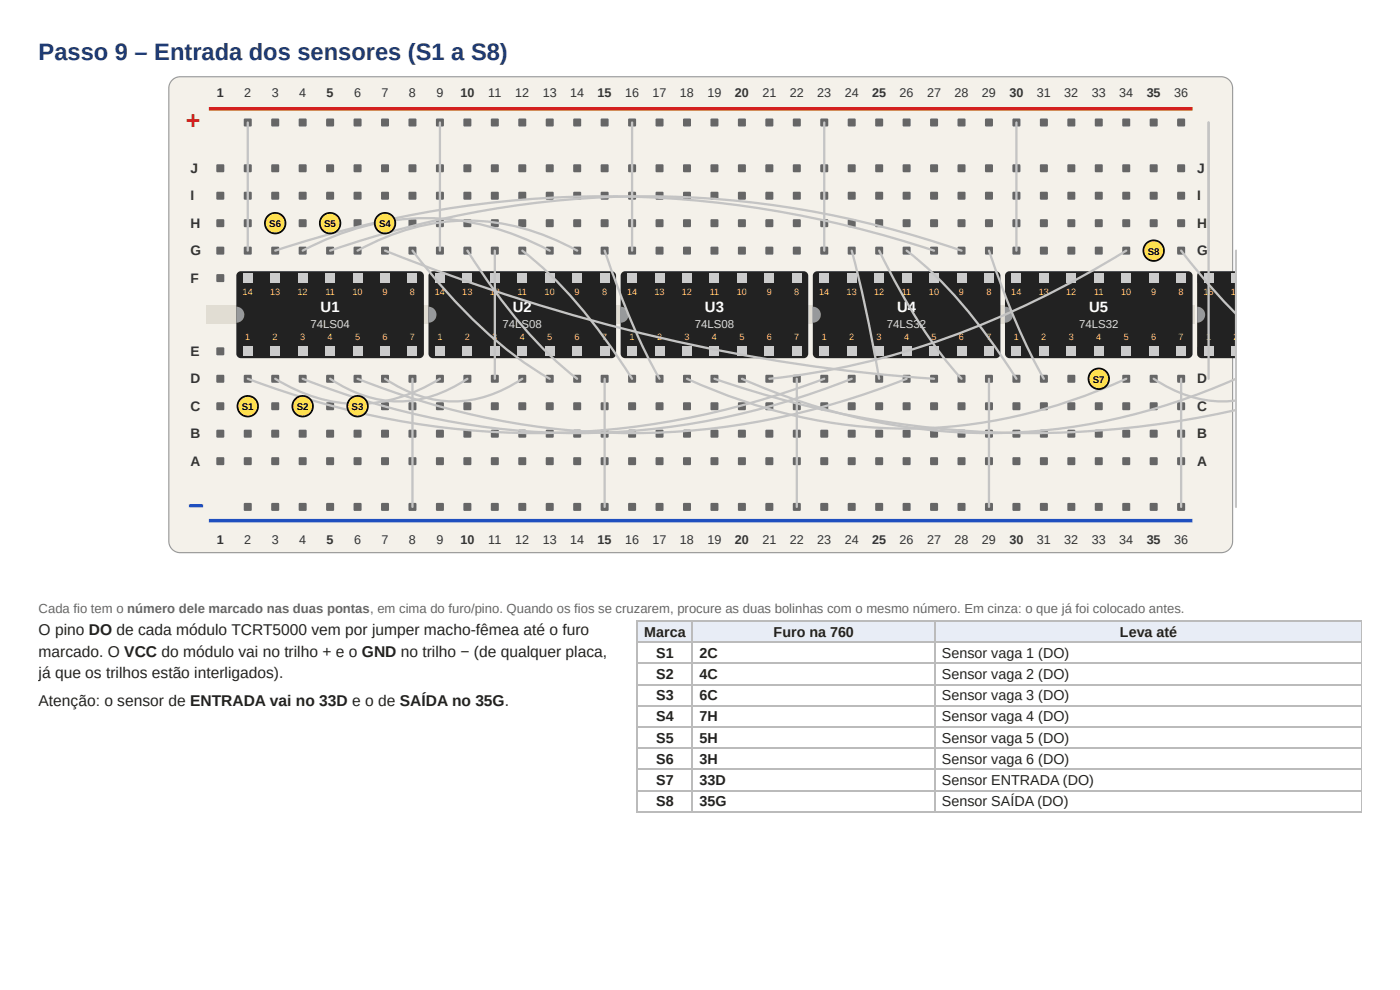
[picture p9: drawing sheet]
<svg xmlns="http://www.w3.org/2000/svg" width="297mm" height="210mm" viewBox="0 0 297 210" stroke-linecap="round" stroke-linejoin="round" font-family="sans-serif">
<path d="M36.6 17l.8-.5 .9-.2h221.1a2.43 2.43 0 0 1 2.4 2.4v96.2a2.43 2.43 0 0 1-2.4 2.5h-221.1a2.43 2.43 0 0 1-2.4-2.5v-96.2l.1-.9z" fill="#f4f1ea"/>
<path d="M36.6 17l.8-.5 .9-.2h221.1a2.43 2.43 0 0 1 2.4 2.4v96.2a2.43 2.43 0 0 1-2.4 2.5h-221.1a2.43 2.43 0 0 1-2.4-2.5v-96.2l.1-.9z" fill="none" stroke="#999" stroke-width=".24"/>
<path d="M44.4 23.1h208.9" fill="none" stroke="#d42020" stroke-width=".73" stroke-linecap="butt"/>
<path d="M44.4 110.6h208.9" fill="none" stroke="#1f4fbf" stroke-width=".73" stroke-linecap="butt"/>
<path d="M43.9 64.9h209.9v3.9h-209.9z" fill="#e2ddd2"/>
<g fill="#666">
<path d="M46 35h1.6v1.5h-1.6z"/>
<path d="M46 40.8h1.6v1.5h-1.6z"/>
<path d="M46 46.6h1.6v1.6h-1.6z"/>
<path d="M46 52.4h1.6v1.6h-1.6z"/>
<path d="M46 58.3h1.6v1.5h-1.6z"/>
<path d="M46 73.8h1.6v1.6h-1.6z"/>
<path d="M46 79.7h1.6v1.5h-1.6z"/>
<path d="M46 85.5h1.6v1.5h-1.6z"/>
<path d="M46 91.3h1.6v1.6h-1.6z"/>
<path d="M46 97.1h1.6v1.6h-1.6z"/>
<path d="M51.8 35h1.6v1.5h-1.6z"/>
<path d="M51.8 40.8h1.6v1.5h-1.6z"/>
<path d="M51.8 46.6h1.6v1.6h-1.6z"/>
<path d="M51.8 52.4h1.6v1.6h-1.6z"/>
<path d="M51.8 58.3h1.6v1.5h-1.6z"/>
<path d="M51.8 73.8h1.6v1.6h-1.6z"/>
<path d="M51.8 79.7h1.6v1.5h-1.6z"/>
<path d="M51.8 85.5h1.6v1.5h-1.6z"/>
<path d="M51.8 91.3h1.6v1.6h-1.6z"/>
<path d="M51.8 97.1h1.6v1.6h-1.6z"/>
<path d="M51.8 25.2h1.6v1.6h-1.6z"/>
<path d="M51.8 106.9h1.6v1.5h-1.6z"/>
<path d="M57.7 35h1.5v1.5h-1.5z"/>
<path d="M57.7 40.8h1.5v1.5h-1.5z"/>
<path d="M57.7 46.6h1.5v1.6h-1.5z"/>
<path d="M57.7 52.4h1.5v1.6h-1.5z"/>
<path d="M57.7 58.3h1.5v1.5h-1.5z"/>
<path d="M57.7 73.8h1.5v1.6h-1.5z"/>
<path d="M57.7 79.7h1.5v1.5h-1.5z"/>
<path d="M57.7 85.5h1.5v1.5h-1.5z"/>
<path d="M57.7 91.3h1.5v1.6h-1.5z"/>
<path d="M57.7 97.1h1.5v1.6h-1.5z"/>
<path d="M57.7 25.2h1.5v1.6h-1.5z"/>
<path d="M57.7 106.9h1.5v1.5h-1.5z"/>
<path d="M63.5 35h1.6v1.5h-1.6z"/>
<path d="M63.5 40.8h1.6v1.5h-1.6z"/>
<path d="M63.5 46.6h1.6v1.6h-1.6z"/>
<path d="M63.5 52.4h1.6v1.6h-1.6z"/>
<path d="M63.5 58.3h1.6v1.5h-1.6z"/>
<path d="M63.5 73.8h1.6v1.6h-1.6z"/>
<path d="M63.5 79.7h1.6v1.5h-1.6z"/>
<path d="M63.5 85.5h1.6v1.5h-1.6z"/>
<path d="M63.5 91.3h1.6v1.6h-1.6z"/>
<path d="M63.5 97.1h1.6v1.6h-1.6z"/>
<path d="M63.5 25.2h1.6v1.6h-1.6z"/>
<path d="M63.5 106.9h1.6v1.5h-1.6z"/>
<path d="M69.3 35h1.6v1.5h-1.6z"/>
<path d="M69.3 40.8h1.6v1.5h-1.6z"/>
<path d="M69.3 46.6h1.6v1.6h-1.6z"/>
<path d="M69.3 52.4h1.6v1.6h-1.6z"/>
<path d="M69.3 58.3h1.6v1.5h-1.6z"/>
<path d="M69.3 73.8h1.6v1.6h-1.6z"/>
<path d="M69.3 79.7h1.6v1.5h-1.6z"/>
<path d="M69.3 85.5h1.6v1.5h-1.6z"/>
<path d="M69.3 91.3h1.6v1.6h-1.6z"/>
<path d="M69.3 97.1h1.6v1.6h-1.6z"/>
<path d="M69.3 25.2h1.6v1.6h-1.6z"/>
<path d="M69.3 106.9h1.6v1.5h-1.6z"/>
<path d="M75.2 35h1.5v1.5h-1.5z"/>
<path d="M75.2 40.8h1.5v1.5h-1.5z"/>
<path d="M75.2 46.6h1.5v1.6h-1.5z"/>
<path d="M75.2 52.4h1.5v1.6h-1.5z"/>
<path d="M75.2 58.3h1.5v1.5h-1.5z"/>
<path d="M75.2 73.8h1.5v1.6h-1.5z"/>
<path d="M75.2 79.7h1.5v1.5h-1.5z"/>
<path d="M75.2 85.5h1.5v1.5h-1.5z"/>
<path d="M75.2 91.3h1.5v1.6h-1.5z"/>
<path d="M75.2 97.1h1.5v1.6h-1.5z"/>
<path d="M75.2 25.2h1.5v1.6h-1.5z"/>
<path d="M75.2 106.9h1.5v1.5h-1.5z"/>
<path d="M81 35h1.6v1.5h-1.6z"/>
<path d="M81 40.8h1.6v1.5h-1.6z"/>
<path d="M81 46.6h1.6v1.6h-1.6z"/>
<path d="M81 52.4h1.6v1.6h-1.6z"/>
<path d="M81 58.3h1.6v1.5h-1.6z"/>
<path d="M81 73.8h1.6v1.6h-1.6z"/>
<path d="M81 79.7h1.6v1.5h-1.6z"/>
<path d="M81 85.5h1.6v1.5h-1.6z"/>
<path d="M81 91.3h1.6v1.6h-1.6z"/>
<path d="M81 97.1h1.6v1.6h-1.6z"/>
<path d="M81 25.2h1.6v1.6h-1.6z"/>
<path d="M81 106.9h1.6v1.5h-1.6z"/>
<path d="M86.8 35h1.6v1.5h-1.6z"/>
<path d="M86.8 40.8h1.6v1.5h-1.6z"/>
<path d="M86.8 46.6h1.6v1.6h-1.6z"/>
<path d="M86.8 52.4h1.6v1.6h-1.6z"/>
<path d="M86.8 58.3h1.6v1.5h-1.6z"/>
<path d="M86.8 73.8h1.6v1.6h-1.6z"/>
<path d="M86.8 79.7h1.6v1.5h-1.6z"/>
<path d="M86.8 85.5h1.6v1.5h-1.6z"/>
<path d="M86.8 91.3h1.6v1.6h-1.6z"/>
<path d="M86.8 97.1h1.6v1.6h-1.6z"/>
<path d="M86.8 25.2h1.6v1.6h-1.6z"/>
<path d="M86.8 106.9h1.6v1.5h-1.6z"/>
<path d="M92.7 35h1.5v1.5h-1.5z"/>
<path d="M92.7 40.8h1.5v1.5h-1.5z"/>
<path d="M92.7 46.6h1.5v1.6h-1.5z"/>
<path d="M92.7 52.4h1.5v1.6h-1.5z"/>
<path d="M92.7 58.3h1.5v1.5h-1.5z"/>
<path d="M92.7 73.8h1.5v1.6h-1.5z"/>
<path d="M92.7 79.7h1.5v1.5h-1.5z"/>
<path d="M92.7 85.5h1.5v1.5h-1.5z"/>
<path d="M92.7 91.3h1.5v1.6h-1.5z"/>
<path d="M92.7 97.1h1.5v1.6h-1.5z"/>
<path d="M92.7 25.2h1.5v1.6h-1.5z"/>
<path d="M92.7 106.9h1.5v1.5h-1.5z"/>
<path d="M98.5 35h1.5v1.5h-1.5z"/>
<path d="M98.5 40.8h1.5v1.5h-1.5z"/>
<path d="M98.5 46.6h1.5v1.6h-1.5z"/>
<path d="M98.5 52.4h1.5v1.6h-1.5z"/>
<path d="M98.5 58.3h1.5v1.5h-1.5z"/>
<path d="M98.5 73.8h1.5v1.6h-1.5z"/>
<path d="M98.5 79.7h1.5v1.5h-1.5z"/>
<path d="M98.5 85.5h1.5v1.5h-1.5z"/>
<path d="M98.5 91.3h1.5v1.6h-1.5z"/>
<path d="M98.5 97.1h1.5v1.6h-1.5z"/>
<path d="M98.5 25.2h1.5v1.6h-1.5z"/>
<path d="M98.5 106.9h1.5v1.5h-1.5z"/>
<path d="M104.3 35h1.6v1.5h-1.6z"/>
<path d="M104.3 40.8h1.6v1.5h-1.6z"/>
<path d="M104.3 46.6h1.6v1.6h-1.6z"/>
<path d="M104.3 52.4h1.6v1.6h-1.6z"/>
<path d="M104.3 58.3h1.6v1.5h-1.6z"/>
<path d="M104.3 73.8h1.6v1.6h-1.6z"/>
<path d="M104.3 79.7h1.6v1.5h-1.6z"/>
<path d="M104.3 85.5h1.6v1.5h-1.6z"/>
<path d="M104.3 91.3h1.6v1.6h-1.6z"/>
<path d="M104.3 97.1h1.6v1.6h-1.6z"/>
<path d="M104.3 25.2h1.6v1.6h-1.6z"/>
<path d="M104.3 106.9h1.6v1.5h-1.6z"/>
<path d="M110.1 35h1.6v1.5h-1.6z"/>
<path d="M110.1 40.8h1.6v1.5h-1.6z"/>
<path d="M110.1 46.6h1.6v1.6h-1.6z"/>
<path d="M110.1 52.4h1.6v1.6h-1.6z"/>
<path d="M110.1 58.3h1.6v1.5h-1.6z"/>
<path d="M110.1 73.8h1.6v1.6h-1.6z"/>
<path d="M110.1 79.7h1.6v1.5h-1.6z"/>
<path d="M110.1 85.5h1.6v1.5h-1.6z"/>
<path d="M110.1 91.3h1.6v1.6h-1.6z"/>
<path d="M110.1 97.1h1.6v1.6h-1.6z"/>
<path d="M110.1 25.2h1.6v1.6h-1.6z"/>
<path d="M110.1 106.9h1.6v1.5h-1.6z"/>
<path d="M116 35h1.5v1.5h-1.5z"/>
<path d="M116 40.8h1.5v1.5h-1.5z"/>
<path d="M116 46.6h1.5v1.6h-1.5z"/>
<path d="M116 52.4h1.5v1.6h-1.5z"/>
<path d="M116 58.3h1.5v1.5h-1.5z"/>
<path d="M116 73.8h1.5v1.6h-1.5z"/>
<path d="M116 79.7h1.5v1.5h-1.5z"/>
<path d="M116 85.5h1.5v1.5h-1.5z"/>
<path d="M116 91.3h1.5v1.6h-1.5z"/>
<path d="M116 97.1h1.5v1.6h-1.5z"/>
<path d="M116 25.2h1.5v1.6h-1.5z"/>
<path d="M116 106.9h1.5v1.5h-1.5z"/>
<path d="M121.8 35h1.6v1.5h-1.6z"/>
<path d="M121.8 40.8h1.6v1.5h-1.6z"/>
<path d="M121.8 46.6h1.6v1.6h-1.6z"/>
<path d="M121.8 52.4h1.6v1.6h-1.6z"/>
<path d="M121.8 58.3h1.6v1.5h-1.6z"/>
<path d="M121.8 73.8h1.6v1.6h-1.6z"/>
<path d="M121.8 79.7h1.6v1.5h-1.6z"/>
<path d="M121.8 85.5h1.6v1.5h-1.6z"/>
<path d="M121.8 91.3h1.6v1.6h-1.6z"/>
<path d="M121.8 97.1h1.6v1.6h-1.6z"/>
<path d="M121.8 25.2h1.6v1.6h-1.6z"/>
<path d="M121.8 106.9h1.6v1.5h-1.6z"/>
<path d="M127.6 35h1.6v1.5h-1.6z"/>
<path d="M127.6 40.8h1.6v1.5h-1.6z"/>
<path d="M127.6 46.6h1.6v1.6h-1.6z"/>
<path d="M127.6 52.4h1.6v1.6h-1.6z"/>
<path d="M127.6 58.3h1.6v1.5h-1.6z"/>
<path d="M127.6 73.8h1.6v1.6h-1.6z"/>
<path d="M127.6 79.7h1.6v1.5h-1.6z"/>
<path d="M127.6 85.5h1.6v1.5h-1.6z"/>
<path d="M127.6 91.3h1.6v1.6h-1.6z"/>
<path d="M127.6 97.1h1.6v1.6h-1.6z"/>
<path d="M127.6 25.2h1.6v1.6h-1.6z"/>
<path d="M127.6 106.9h1.6v1.5h-1.6z"/>
<path d="M133.5 35h1.5v1.5h-1.5z"/>
<path d="M133.5 40.8h1.5v1.5h-1.5z"/>
<path d="M133.5 46.6h1.5v1.6h-1.5z"/>
<path d="M133.5 52.4h1.5v1.6h-1.5z"/>
<path d="M133.5 58.3h1.5v1.5h-1.5z"/>
<path d="M133.5 73.8h1.5v1.6h-1.5z"/>
<path d="M133.5 79.7h1.5v1.5h-1.5z"/>
<path d="M133.5 85.5h1.5v1.5h-1.5z"/>
<path d="M133.5 91.3h1.5v1.6h-1.5z"/>
<path d="M133.5 97.1h1.5v1.6h-1.5z"/>
<path d="M133.5 25.2h1.5v1.6h-1.5z"/>
<path d="M133.5 106.9h1.5v1.5h-1.5z"/>
<path d="M139.3 35h1.6v1.5h-1.6z"/>
<path d="M139.3 40.8h1.6v1.5h-1.6z"/>
<path d="M139.3 46.6h1.6v1.6h-1.6z"/>
<path d="M139.3 52.4h1.6v1.6h-1.6z"/>
<path d="M139.3 58.3h1.6v1.5h-1.6z"/>
<path d="M139.3 73.8h1.6v1.6h-1.6z"/>
<path d="M139.3 79.7h1.6v1.5h-1.6z"/>
<path d="M139.3 85.5h1.6v1.5h-1.6z"/>
<path d="M139.3 91.3h1.6v1.6h-1.6z"/>
<path d="M139.3 97.1h1.6v1.6h-1.6z"/>
<path d="M139.3 25.2h1.6v1.6h-1.6z"/>
<path d="M139.3 106.9h1.6v1.5h-1.6z"/>
<path d="M145.1 35h1.6v1.5h-1.6z"/>
<path d="M145.1 40.8h1.6v1.5h-1.6z"/>
<path d="M145.1 46.6h1.6v1.6h-1.6z"/>
<path d="M145.1 52.4h1.6v1.6h-1.6z"/>
<path d="M145.1 58.3h1.6v1.5h-1.6z"/>
<path d="M145.1 73.8h1.6v1.6h-1.6z"/>
<path d="M145.1 79.7h1.6v1.5h-1.6z"/>
<path d="M145.1 85.5h1.6v1.5h-1.6z"/>
<path d="M145.1 91.3h1.6v1.6h-1.6z"/>
<path d="M145.1 97.1h1.6v1.6h-1.6z"/>
<path d="M145.1 25.2h1.6v1.6h-1.6z"/>
<path d="M145.1 106.9h1.6v1.5h-1.6z"/>
<path d="M151 35h1.5v1.5h-1.5z"/>
<path d="M151 40.8h1.5v1.5h-1.5z"/>
<path d="M151 46.6h1.5v1.6h-1.5z"/>
<path d="M151 52.4h1.5v1.6h-1.5z"/>
<path d="M151 58.3h1.5v1.5h-1.5z"/>
<path d="M151 73.8h1.5v1.6h-1.5z"/>
<path d="M151 79.7h1.5v1.5h-1.5z"/>
<path d="M151 85.5h1.5v1.5h-1.5z"/>
<path d="M151 91.3h1.5v1.6h-1.5z"/>
<path d="M151 97.1h1.5v1.6h-1.5z"/>
<path d="M151 25.2h1.5v1.6h-1.5z"/>
<path d="M151 106.9h1.5v1.5h-1.5z"/>
<path d="M156.8 35h1.6v1.5h-1.6z"/>
<path d="M156.8 40.8h1.6v1.5h-1.6z"/>
<path d="M156.8 46.6h1.6v1.6h-1.6z"/>
<path d="M156.8 52.4h1.6v1.6h-1.6z"/>
<path d="M156.8 58.3h1.6v1.5h-1.6z"/>
<path d="M156.8 73.8h1.6v1.6h-1.6z"/>
<path d="M156.8 79.7h1.6v1.5h-1.6z"/>
<path d="M156.8 85.5h1.6v1.5h-1.6z"/>
<path d="M156.8 91.3h1.6v1.6h-1.6z"/>
<path d="M156.8 97.1h1.6v1.6h-1.6z"/>
<path d="M156.8 25.2h1.6v1.6h-1.6z"/>
<path d="M156.8 106.9h1.6v1.5h-1.6z"/>
<path d="M162.6 35h1.6v1.5h-1.6z"/>
<path d="M162.6 40.8h1.6v1.5h-1.6z"/>
<path d="M162.6 46.6h1.6v1.6h-1.6z"/>
<path d="M162.6 52.4h1.6v1.6h-1.6z"/>
<path d="M162.6 58.3h1.6v1.5h-1.6z"/>
<path d="M162.6 73.8h1.6v1.6h-1.6z"/>
<path d="M162.6 79.7h1.6v1.5h-1.6z"/>
<path d="M162.6 85.5h1.6v1.5h-1.6z"/>
<path d="M162.6 91.3h1.6v1.6h-1.6z"/>
<path d="M162.6 97.1h1.6v1.6h-1.6z"/>
<path d="M162.6 25.2h1.6v1.6h-1.6z"/>
<path d="M162.6 106.9h1.6v1.5h-1.6z"/>
<path d="M168.5 35h1.5v1.5h-1.5z"/>
<path d="M168.5 40.8h1.5v1.5h-1.5z"/>
<path d="M168.5 46.6h1.5v1.6h-1.5z"/>
<path d="M168.5 52.4h1.5v1.6h-1.5z"/>
<path d="M168.5 58.3h1.5v1.5h-1.5z"/>
<path d="M168.5 73.8h1.5v1.6h-1.5z"/>
<path d="M168.5 79.7h1.5v1.5h-1.5z"/>
<path d="M168.5 85.5h1.5v1.5h-1.5z"/>
<path d="M168.5 91.3h1.5v1.6h-1.5z"/>
<path d="M168.5 97.1h1.5v1.6h-1.5z"/>
<path d="M168.5 25.2h1.5v1.6h-1.5z"/>
<path d="M168.5 106.9h1.5v1.5h-1.5z"/>
<path d="M174.3 35h1.5v1.5h-1.5z"/>
<path d="M174.3 40.8h1.5v1.5h-1.5z"/>
<path d="M174.3 46.6h1.5v1.6h-1.5z"/>
<path d="M174.3 52.4h1.5v1.6h-1.5z"/>
<path d="M174.3 58.3h1.5v1.5h-1.5z"/>
<path d="M174.3 73.8h1.5v1.6h-1.5z"/>
<path d="M174.3 79.7h1.5v1.5h-1.5z"/>
<path d="M174.3 85.5h1.5v1.5h-1.5z"/>
<path d="M174.3 91.3h1.5v1.6h-1.5z"/>
<path d="M174.3 97.1h1.5v1.6h-1.5z"/>
<path d="M174.3 25.2h1.5v1.6h-1.5z"/>
<path d="M174.3 106.9h1.5v1.5h-1.5z"/>
<path d="M180.1 35h1.6v1.5h-1.6z"/>
<path d="M180.1 40.8h1.6v1.5h-1.6z"/>
<path d="M180.1 46.6h1.6v1.6h-1.6z"/>
<path d="M180.1 52.4h1.6v1.6h-1.6z"/>
<path d="M180.1 58.3h1.6v1.5h-1.6z"/>
<path d="M180.1 73.8h1.6v1.6h-1.6z"/>
<path d="M180.1 79.7h1.6v1.5h-1.6z"/>
<path d="M180.1 85.5h1.6v1.5h-1.6z"/>
<path d="M180.1 91.3h1.6v1.6h-1.6z"/>
<path d="M180.1 97.1h1.6v1.6h-1.6z"/>
<path d="M180.1 25.2h1.6v1.6h-1.6z"/>
<path d="M180.1 106.9h1.6v1.5h-1.6z"/>
<path d="M185.9 35h1.6v1.5h-1.6z"/>
<path d="M185.9 40.8h1.6v1.5h-1.6z"/>
<path d="M185.9 46.6h1.6v1.6h-1.6z"/>
<path d="M185.9 52.4h1.6v1.6h-1.6z"/>
<path d="M185.9 58.3h1.6v1.5h-1.6z"/>
<path d="M185.9 73.8h1.6v1.6h-1.6z"/>
<path d="M185.9 79.7h1.6v1.5h-1.6z"/>
<path d="M185.9 85.5h1.6v1.5h-1.6z"/>
<path d="M185.9 91.3h1.6v1.6h-1.6z"/>
<path d="M185.9 97.1h1.6v1.6h-1.6z"/>
<path d="M185.9 25.2h1.6v1.6h-1.6z"/>
<path d="M185.9 106.9h1.6v1.5h-1.6z"/>
<path d="M191.8 35h1.5v1.5h-1.5z"/>
<path d="M191.8 40.8h1.5v1.5h-1.5z"/>
<path d="M191.8 46.6h1.5v1.6h-1.5z"/>
<path d="M191.8 52.4h1.5v1.6h-1.5z"/>
<path d="M191.8 58.3h1.5v1.5h-1.5z"/>
<path d="M191.8 73.8h1.5v1.6h-1.5z"/>
<path d="M191.8 79.7h1.5v1.5h-1.5z"/>
<path d="M191.8 85.5h1.5v1.5h-1.5z"/>
<path d="M191.8 91.3h1.5v1.6h-1.5z"/>
<path d="M191.8 97.1h1.5v1.6h-1.5z"/>
<path d="M191.8 25.2h1.5v1.6h-1.5z"/>
<path d="M191.8 106.9h1.5v1.5h-1.5z"/>
<path d="M197.6 35h1.6v1.5h-1.6z"/>
<path d="M197.6 40.8h1.6v1.5h-1.6z"/>
<path d="M197.6 46.6h1.6v1.6h-1.6z"/>
<path d="M197.6 52.4h1.6v1.6h-1.6z"/>
<path d="M197.6 58.3h1.6v1.5h-1.6z"/>
<path d="M197.6 73.8h1.6v1.6h-1.6z"/>
<path d="M197.6 79.7h1.6v1.5h-1.6z"/>
<path d="M197.6 85.5h1.6v1.5h-1.6z"/>
<path d="M197.6 91.3h1.6v1.6h-1.6z"/>
<path d="M197.6 97.1h1.6v1.6h-1.6z"/>
<path d="M197.6 25.2h1.6v1.6h-1.6z"/>
<path d="M197.6 106.9h1.6v1.5h-1.6z"/>
<path d="M203.4 35h1.6v1.5h-1.6z"/>
<path d="M203.4 40.8h1.6v1.5h-1.6z"/>
<path d="M203.4 46.6h1.6v1.6h-1.6z"/>
<path d="M203.4 52.4h1.6v1.6h-1.6z"/>
<path d="M203.4 58.3h1.6v1.5h-1.6z"/>
<path d="M203.4 73.8h1.6v1.6h-1.6z"/>
<path d="M203.4 79.7h1.6v1.5h-1.6z"/>
<path d="M203.4 85.5h1.6v1.5h-1.6z"/>
<path d="M203.4 91.3h1.6v1.6h-1.6z"/>
<path d="M203.4 97.1h1.6v1.6h-1.6z"/>
<path d="M203.4 25.2h1.6v1.6h-1.6z"/>
<path d="M203.4 106.9h1.6v1.5h-1.6z"/>
<path d="M209.3 35h1.5v1.5h-1.5z"/>
<path d="M209.3 40.8h1.5v1.5h-1.5z"/>
<path d="M209.3 46.6h1.5v1.6h-1.5z"/>
<path d="M209.3 52.4h1.5v1.6h-1.5z"/>
<path d="M209.3 58.3h1.5v1.5h-1.5z"/>
<path d="M209.3 73.8h1.5v1.6h-1.5z"/>
<path d="M209.3 79.7h1.5v1.5h-1.5z"/>
<path d="M209.3 85.5h1.5v1.5h-1.5z"/>
<path d="M209.3 91.3h1.5v1.6h-1.5z"/>
<path d="M209.3 97.1h1.5v1.6h-1.5z"/>
<path d="M209.3 25.2h1.5v1.6h-1.5z"/>
<path d="M209.3 106.9h1.5v1.5h-1.5z"/>
<path d="M215.1 35h1.6v1.5h-1.6z"/>
<path d="M215.1 40.8h1.6v1.5h-1.6z"/>
<path d="M215.1 46.6h1.6v1.6h-1.6z"/>
<path d="M215.1 52.4h1.6v1.6h-1.6z"/>
<path d="M215.1 58.3h1.6v1.5h-1.6z"/>
<path d="M215.1 73.8h1.6v1.6h-1.6z"/>
<path d="M215.1 79.7h1.6v1.5h-1.6z"/>
<path d="M215.1 85.5h1.6v1.5h-1.6z"/>
<path d="M215.1 91.3h1.6v1.6h-1.6z"/>
<path d="M215.1 97.1h1.6v1.6h-1.6z"/>
<path d="M215.1 25.2h1.6v1.6h-1.6z"/>
<path d="M215.1 106.9h1.6v1.5h-1.6z"/>
<path d="M220.9 35h1.6v1.5h-1.6z"/>
<path d="M220.9 40.8h1.6v1.5h-1.6z"/>
<path d="M220.9 46.6h1.6v1.6h-1.6z"/>
<path d="M220.9 52.4h1.6v1.6h-1.6z"/>
<path d="M220.9 58.3h1.6v1.5h-1.6z"/>
<path d="M220.9 73.8h1.6v1.6h-1.6z"/>
<path d="M220.9 79.7h1.6v1.5h-1.6z"/>
<path d="M220.9 85.5h1.6v1.5h-1.6z"/>
<path d="M220.9 91.3h1.6v1.6h-1.6z"/>
<path d="M220.9 97.1h1.6v1.6h-1.6z"/>
<path d="M220.9 25.2h1.6v1.6h-1.6z"/>
<path d="M220.9 106.9h1.6v1.5h-1.6z"/>
<path d="M226.8 35h1.5v1.5h-1.5z"/>
<path d="M226.8 40.8h1.5v1.5h-1.5z"/>
<path d="M226.8 46.6h1.5v1.6h-1.5z"/>
<path d="M226.8 52.4h1.5v1.6h-1.5z"/>
<path d="M226.8 58.3h1.5v1.5h-1.5z"/>
<path d="M226.8 73.8h1.5v1.6h-1.5z"/>
<path d="M226.8 79.7h1.5v1.5h-1.5z"/>
<path d="M226.8 85.5h1.5v1.5h-1.5z"/>
<path d="M226.8 91.3h1.5v1.6h-1.5z"/>
<path d="M226.8 97.1h1.5v1.6h-1.5z"/>
<path d="M226.8 25.2h1.5v1.6h-1.5z"/>
<path d="M226.8 106.9h1.5v1.5h-1.5z"/>
<path d="M232.6 35h1.6v1.5h-1.6z"/>
<path d="M232.6 40.8h1.6v1.5h-1.6z"/>
<path d="M232.6 46.6h1.6v1.6h-1.6z"/>
<path d="M232.6 52.4h1.6v1.6h-1.6z"/>
<path d="M232.6 58.3h1.6v1.5h-1.6z"/>
<path d="M232.6 73.8h1.6v1.6h-1.6z"/>
<path d="M232.6 79.7h1.6v1.5h-1.6z"/>
<path d="M232.6 85.5h1.6v1.5h-1.6z"/>
<path d="M232.6 91.3h1.6v1.6h-1.6z"/>
<path d="M232.6 97.1h1.6v1.6h-1.6z"/>
<path d="M232.6 25.2h1.6v1.6h-1.6z"/>
<path d="M232.6 106.9h1.6v1.5h-1.6z"/>
<path d="M238.4 35h1.6v1.5h-1.6z"/>
<path d="M238.4 40.8h1.6v1.5h-1.6z"/>
<path d="M238.4 46.6h1.6v1.6h-1.6z"/>
<path d="M238.4 52.4h1.6v1.6h-1.6z"/>
<path d="M238.4 58.3h1.6v1.5h-1.6z"/>
<path d="M238.4 73.8h1.6v1.6h-1.6z"/>
<path d="M238.4 79.7h1.6v1.5h-1.6z"/>
<path d="M238.4 85.5h1.6v1.5h-1.6z"/>
<path d="M238.4 91.3h1.6v1.6h-1.6z"/>
<path d="M238.4 97.1h1.6v1.6h-1.6z"/>
<path d="M238.4 25.2h1.6v1.6h-1.6z"/>
<path d="M238.4 106.9h1.6v1.5h-1.6z"/>
<path d="M244.3 35h1.5v1.5h-1.5z"/>
<path d="M244.3 40.8h1.5v1.5h-1.5z"/>
<path d="M244.3 46.6h1.5v1.6h-1.5z"/>
<path d="M244.3 52.4h1.5v1.6h-1.5z"/>
<path d="M244.3 58.3h1.5v1.5h-1.5z"/>
<path d="M244.3 73.8h1.5v1.6h-1.5z"/>
<path d="M244.3 79.7h1.5v1.5h-1.5z"/>
<path d="M244.3 85.5h1.5v1.5h-1.5z"/>
<path d="M244.3 91.3h1.5v1.6h-1.5z"/>
<path d="M244.3 97.1h1.5v1.6h-1.5z"/>
<path d="M244.3 25.2h1.5v1.6h-1.5z"/>
<path d="M244.3 106.9h1.5v1.5h-1.5z"/>
<path d="M250.1 35h1.5v1.5h-1.5z"/>
<path d="M250.1 40.8h1.5v1.5h-1.5z"/>
<path d="M250.1 46.6h1.5v1.6h-1.5z"/>
<path d="M250.1 52.4h1.5v1.6h-1.5z"/>
<path d="M250.1 58.3h1.5v1.5h-1.5z"/>
<path d="M250.1 73.8h1.5v1.6h-1.5z"/>
<path d="M250.1 79.7h1.5v1.5h-1.5z"/>
<path d="M250.1 85.5h1.5v1.5h-1.5z"/>
<path d="M250.1 91.3h1.5v1.6h-1.5z"/>
<path d="M250.1 97.1h1.5v1.6h-1.5z"/>
<path d="M250.1 25.2h1.5v1.6h-1.5z"/>
<path d="M250.1 106.9h1.5v1.5h-1.5z"/>
</g>
<path d="M50.5 57.9l.7-.3h37.9a.97 .97 0 0 1 .9 1v16.5a.97 .97 0 0 1-.9 1h-37.9a.97 .97 0 0 1-1-1v-16.5z" fill="#222"/>
<path d="M50.2 65.1a1.7 1.7 0 0 1 1.7 1.7 1.7 1.7 0 0 1-1.7 1.7z" fill="#999"/>
<g fill="#ccc">
<path d="M51.7 73.6h1.9v2h-1.9z"/>
<path d="M57.5 73.6h1.9v2h-1.9z"/>
<path d="M63.3 73.6h2v2h-2z"/>
<path d="M69.1 73.6h2v2h-2z"/>
<path d="M75 73.6h1.9v2h-1.9z"/>
<path d="M80.8 73.6h1.9v2h-1.9z"/>
<path d="M86.6 73.6h2v2h-2z"/>
<path d="M86.6 58.1h2v1.9h-2z"/>
<path d="M80.8 58.1h1.9v1.9h-1.9z"/>
<path d="M75 58.1h1.9v1.9h-1.9z"/>
<path d="M69.1 58.1h2v1.9h-2z"/>
<path d="M63.3 58.1h2v1.9h-2z"/>
<path d="M57.5 58.1h1.9v1.9h-1.9z"/>
<path d="M51.7 58.1h1.9v1.9h-1.9z"/>
</g>
<path d="M91.3 57.9l.7-.3h37.9a.97 .97 0 0 1 1 1v16.5a.97 .97 0 0 1-1 1h-37.9a.97 .97 0 0 1-1-1v-16.5z" fill="#222"/>
<path d="M91 65.1a1.7 1.7 0 0 1 1.7 1.7 1.7 1.7 0 0 1-1.7 1.7z" fill="#999"/>
<g fill="#ccc">
<path d="M92.5 73.6h1.9v2h-1.9z"/>
<path d="M98.3 73.6h1.9v2h-1.9z"/>
<path d="M104.1 73.6h2v2h-2z"/>
<path d="M110 73.6h1.9v2h-1.9z"/>
<path d="M115.8 73.6h1.9v2h-1.9z"/>
<path d="M121.6 73.6h2v2h-2z"/>
<path d="M127.4 73.6h2v2h-2z"/>
<path d="M127.4 58.1h2v1.9h-2z"/>
<path d="M121.6 58.1h2v1.9h-2z"/>
<path d="M115.8 58.1h1.9v1.9h-1.9z"/>
<path d="M110 58.1h1.9v1.9h-1.9z"/>
<path d="M104.1 58.1h2v1.9h-2z"/>
<path d="M98.3 58.1h1.9v1.9h-1.9z"/>
<path d="M92.5 58.1h1.9v1.9h-1.9z"/>
</g>
<path d="M132.1 57.9l.7-.3h37.9a.97 .97 0 0 1 1 1v16.5a.97 .97 0 0 1-1 1h-37.9a.97 .97 0 0 1-1-1v-16.5z" fill="#222"/>
<path d="M131.8 65.1a1.7 1.7 0 0 1 1.7 1.7 1.7 1.7 0 0 1-1.7 1.7z" fill="#999"/>
<g fill="#ccc">
<path d="M133.3 73.6h1.9v2h-1.9z"/>
<path d="M139.1 73.6h2v2h-2z"/>
<path d="M144.9 73.6h2v2h-2z"/>
<path d="M150.8 73.6h1.9v2h-1.9z"/>
<path d="M156.6 73.6h1.9v2h-1.9z"/>
<path d="M162.4 73.6h2v2h-2z"/>
<path d="M168.3 73.6h1.9v2h-1.9z"/>
<path d="M168.3 58.1h1.9v1.9h-1.9z"/>
<path d="M162.4 58.1h2v1.9h-2z"/>
<path d="M156.6 58.1h1.9v1.9h-1.9z"/>
<path d="M150.8 58.1h1.9v1.9h-1.9z"/>
<path d="M144.9 58.1h2v1.9h-2z"/>
<path d="M139.1 58.1h2v1.9h-2z"/>
<path d="M133.3 58.1h1.9v1.9h-1.9z"/>
</g>
<path d="M172.9 57.9l.7-.3h37.9a.97 .97 0 0 1 1 1v16.5a.97 .97 0 0 1-1 1h-37.9a.97 .97 0 0 1-1-1v-16.5z" fill="#222"/>
<path d="M172.6 65.1a1.7 1.7 0 0 1 1.7 1.7 1.7 1.7 0 0 1-1.7 1.7z" fill="#999"/>
<g fill="#ccc">
<path d="M174.1 73.6h1.9v2h-1.9z"/>
<path d="M179.9 73.6h2v2h-2z"/>
<path d="M185.8 73.6h1.9v2h-1.9z"/>
<path d="M191.6 73.6h1.9v2h-1.9z"/>
<path d="M197.4 73.6h2v2h-2z"/>
<path d="M203.2 73.6h2v2h-2z"/>
<path d="M209.1 73.6h1.9v2h-1.9z"/>
<path d="M209.1 58.1h1.9v1.9h-1.9z"/>
<path d="M203.2 58.1h2v1.9h-2z"/>
<path d="M197.4 58.1h2v1.9h-2z"/>
<path d="M191.6 58.1h1.9v1.9h-1.9z"/>
<path d="M185.8 58.1h1.9v1.9h-1.9z"/>
<path d="M179.9 58.1h2v1.9h-2z"/>
<path d="M174.1 58.1h1.9v1.9h-1.9z"/>
</g>
<path d="M213.7 57.9l.7-.3h37.9a.97 .97 0 0 1 1 1v16.5a.97 .97 0 0 1-1 1h-37.9a.97 .97 0 0 1-.9-1v-16.5z" fill="#222"/>
<path d="M213.5 65.1a1.7 1.7 0 0 1 1.7 1.7 1.7 1.7 0 0 1-1.7 1.7z" fill="#999"/>
<g fill="#ccc">
<path d="M214.9 73.6h2v2h-2z"/>
<path d="M220.7 73.6h2v2h-2z"/>
<path d="M226.6 73.6h1.9v2h-1.9z"/>
<path d="M232.4 73.6h1.9v2h-1.9z"/>
<path d="M238.2 73.6h2v2h-2z"/>
<path d="M244.1 73.6h1.9v2h-1.9z"/>
<path d="M249.9 73.6h1.9v2h-1.9z"/>
<path d="M249.9 58.1h1.9v1.9h-1.9z"/>
<path d="M244.1 58.1h1.9v1.9h-1.9z"/>
<path d="M238.2 58.1h2v1.9h-2z"/>
<path d="M232.4 58.1h1.9v1.9h-1.9z"/>
<path d="M226.6 58.1h1.9v1.9h-1.9z"/>
<path d="M220.7 58.1h2v1.9h-2z"/>
<path d="M214.9 58.1h2v1.9h-2z"/>
</g>
<path d="M254.6 57.9l.6-.3h7.4v18.5h-7.4a.97 .97 0 0 1-.9-1v-16.5z" fill="#222"/>
<path d="M254.3 65.1a1.7 1.7 0 0 1 1.7 1.7 1.7 1.7 0 0 1-1.7 1.7z" fill="#999"/>
<g fill="#ccc">
<path d="M255.7 73.6h2v2h-2z"/>
<path d="M261.6 73.6h1v2h-1z"/>
<path d="M261.6 58.1h1v1.9h-1z"/>
<path d="M255.7 58.1h2v1.9h-2z"/>
</g>
<g fill="none" stroke="#c4c4c4" stroke-width=".49">
<path d="M52.6 26v27.2M93.4 26v27.2M134.3 26v27.2M175.1 26v27.2M215.9 26v27.2M256.7 26v54.4M58.5 53.2a217.9 217.9 0 0 1 139.9 0M64.3 53.2a53.2 53.2 0 0 1 38.8-5.3 61.7 61.7 0 0 1 13.7 5.3M70.1 53.2a200.6 200.6 0 0 1 134.1 0M75.9 53.2a45.6 45.6 0 0 1 36.1-4.5 54.2 54.2 0 0 1 10.6 4.5M81.8 53.2a381 381 0 0 0 116.6 27.2M87.6 53.2a107.6 107.6 0 0 0 26.2 25.5l3 1.7"/>
<path d="M99.3 53.2a106.7 106.7 0 0 0 22.1 26.3l1.2 .9M105.1 53.2v27.2M110.9 53.2a96 96 0 0 1 20.9 23.5l2.5 3.7M128.4 53.2a155.1 155.1 0 0 0 11.7 27.2M180.9 53.2a303.4 303.4 0 0 1 5.8 27.2M186.7 53.2a115 115 0 0 0 17.5 27.2M192.6 53.2a96 96 0 0 1 20.8 23.5l2.5 3.7M210.1 53.2a155.1 155.1 0 0 0 11.6 27.2M239.2 53.2a185.1 185.1 0 0 1-66.3 26l-9.5 1.2M250.9 53.2a141.1 141.1 0 0 0 11.7 13.5M262.5 53.2v54.4M52.6 80.4a167.5 167.5 0 0 0 107.2 5.1l5.1-1.5 10.2-3.6"/>
<path d="M58.5 80.4a31.1 31.1 0 0 0 27.6 3.6 39.3 39.3 0 0 0 7.3-3.6M64.3 80.4a152.6 152.6 0 0 0 92.3 7.6 169 169 0 0 0 24.3-7.6M70.1 80.4a24.5 24.5 0 0 0 21.1 3.9 29.7 29.7 0 0 0 8.1-3.9M75.9 80.4a152.6 152.6 0 0 0 92.4 7.6 169 169 0 0 0 24.3-7.6M81.8 80.4a24.5 24.5 0 0 0 21 3.9 29.7 29.7 0 0 0 8.1-3.9M87.6 80.4v27.2M128.4 80.4v27.2M145.9 80.4a108.4 108.4 0 0 0 66.1 8.8 118.9 118.9 0 0 0 27.2-8.8M151.7 80.4a199.6 199.6 0 0 0 110.9 6.6M157.6 80.4a125.7 125.7 0 0 0 69.9 10.3 135.6 135.6 0 0 0 35-10.3M169.2 80.4v27.2M210.1 80.4v27.2"/>
<path d="M245 80.4a25.3 25.3 0 0 0 17.6 4.6M250.9 80.4v27.2M262.5 86.3h.1"/>
</g>
<circle cx="52.6" cy="86.3" r="2.19" fill="#ffe14d"/>
<circle cx="52.6" cy="86.3" r="2.19" fill="none" stroke="#000" stroke-width=".36"/>
<circle cx="64.3" cy="86.3" r="2.19" fill="#ffe14d"/>
<circle cx="64.3" cy="86.3" r="2.19" fill="none" stroke="#000" stroke-width=".36"/>
<circle cx="75.9" cy="86.3" r="2.19" fill="#ffe14d"/>
<circle cx="75.9" cy="86.3" r="2.19" fill="none" stroke="#000" stroke-width=".36"/>
<circle cx="81.8" cy="47.4" r="2.19" fill="#ffe14d"/>
<circle cx="81.8" cy="47.4" r="2.19" fill="none" stroke="#000" stroke-width=".36"/>
<circle cx="70.1" cy="47.4" r="2.19" fill="#ffe14d"/>
<circle cx="70.1" cy="47.4" r="2.19" fill="none" stroke="#000" stroke-width=".36"/>
<circle cx="58.5" cy="47.4" r="2.19" fill="#ffe14d"/>
<circle cx="58.5" cy="47.4" r="2.19" fill="none" stroke="#000" stroke-width=".36"/>
<circle cx="233.4" cy="80.4" r="2.19" fill="#ffe14d"/>
<circle cx="233.4" cy="80.4" r="2.19" fill="none" stroke="#000" stroke-width=".36"/>
<circle cx="245" cy="53.2" r="2.19" fill="#ffe14d"/>
<circle cx="245" cy="53.2" r="2.19" fill="none" stroke="#000" stroke-width=".36"/>
<g fill="#e8edf6">
<path d="M135.5 132h11.6v4.5h-11.6z"/>
<path d="M147.1 132h51.6v4.5h-51.6z"/>
<path d="M198.7 132h90.6v4.5h-90.6z"/>
</g>
<g fill="none" stroke="#bbb" stroke-width=".26">
<path d="M135.2 131.9h154.1M135.2 136.4h154.1M135.3 131.8v40.7M147 131.8v40.7M198.6 131.8v40.7M135.2 140.9h154.1M135.2 145.4h154.1M135.2 149.9h154.1M135.2 154.4h154.1M135.2 158.9h154.1M135.2 163.4h154.1M135.2 167.9h154.1"/>
<path d="M135.2 172.4h154.1"/>
</g>
<path d="M289.2 131.8v40.7" fill="none" stroke="#bbb" stroke-width=".21"/>
<text font-size="5.8" fill="#1f4fbf" x="40" y="109.3">−</text>
<text font-size="5.3" fill="#d42020" x="39.5" y="27.5">+</text>
<text font-size="5" fill="#1f3b73" x="8.2" y="12.7">Passo 9 – Entrada dos sensores (S1 a S8)</text>
<g font-size="3.3" fill="#222">
<text x="8.2" y="134.9">O pino DO de cada módulo TCRT5000 vem por jumper macho-fêmea até o furo</text>
<text x="8.2" y="139.4">marcado. O VCC do módulo vai no trilho + e o GND no trilho − (de qualquer placa,</text>
<text x="8.2" y="143.9">já que os trilhos estão interligados).</text>
<text x="8.2" y="150">Atenção: o sensor de ENTRADA vai no 33D e o de SAÍDA no 35G.</text>
</g>
<g font-size="3.2" fill="#fff">
<text x="68.1" y="66.3">U1</text>
<text x="108.9" y="66.3">U2</text>
<text x="149.7" y="66.3">U3</text>
<text x="190.5" y="66.3">U4</text>
<text x="231.4" y="66.3">U5</text>
</g>
<g font-size="3" fill="#222">
<text x="136.8" y="135.2">Marca</text>
<text x="164.3" y="135.2">Furo na 760</text>
<text x="237.9" y="135.2">Leva até</text>
<text x="139.4" y="139.7">S1</text>
<text x="148.6" y="139.7">2C</text>
<text x="200.1" y="139.7">Sensor vaga 1 (DO)</text>
<text x="139.4" y="144.2">S2</text>
<text x="139.4" y="148.7">S3</text>
<text x="148.6" y="144.2">4C</text>
<text x="148.6" y="148.7">6C</text>
<text x="200.1" y="144.2">Sensor vaga 2 (DO)</text>
<text x="200.1" y="148.7">Sensor vaga 3 (DO)</text>
<text x="139.4" y="153.2">S4</text>
<text x="148.6" y="153.2">7H</text>
<text x="200.1" y="153.2">Sensor vaga 4 (DO)</text>
<text x="139.4" y="157.7">S5</text>
<text x="148.6" y="157.7">5H</text>
<text x="200.1" y="157.7">Sensor vaga 5 (DO)</text>
<text x="139.4" y="162.2">S6</text>
<text x="139.4" y="166.7">S7</text>
<text x="148.6" y="162.2">3H</text>
<text x="148.6" y="166.7">33D</text>
<text x="200.1" y="162.2">Sensor vaga 6 (DO)</text>
<text x="200.1" y="166.7">Sensor ENTRADA (DO)</text>
<text x="139.4" y="171.2">S8</text>
<text x="148.6" y="171.2">35G</text>
<text x="200.1" y="171.2">Sensor SAÍDA (DO)</text>
</g>
<g font-size="2.9" fill="#333">
<text x="40.5" y="36.7">J</text>
<text x="254.3" y="36.7">J</text>
<text x="40.5" y="42.5">I</text>
<text x="254.3" y="42.5">I</text>
<text x="40.5" y="48.4">H</text>
<text x="254.3" y="48.4">H</text>
<text x="40.5" y="54.2">G</text>
<text x="254.3" y="54.2">G</text>
<text x="40.5" y="60">F</text>
<text x="254.3" y="60">F</text>
<text x="40.5" y="75.6">E</text>
<text x="254.3" y="75.6">E</text>
<text x="40.5" y="81.4">D</text>
<text x="254.3" y="81.4">D</text>
<text x="40.5" y="87.2">C</text>
<text x="254.3" y="87.2">C</text>
<text x="40.5" y="93.1">B</text>
<text x="254.3" y="93.1">B</text>
<text x="40.5" y="98.9">A</text>
<text x="254.3" y="98.9">A</text>
</g>
<text font-size="2.8" fill="#666" x="8.2" y="130.2">Cada fio tem o número dele marcado nas duas pontas, em cima do furo/pino. Quando os fios se cruzarem, procure as duas bolinhas com o mesmo número. Em cinza: o que já foi colocado antes.</text>
<g font-size="2.7" fill="#333">
<text x="46" y="20.7">1</text>
<text x="51.9" y="20.7">2</text>
<text x="57.7" y="20.7">3</text>
<text x="63.5" y="20.7">4</text>
<text x="69.4" y="20.7">5</text>
<text x="75.2" y="20.7">6</text>
<text x="81" y="20.7">7</text>
<text x="86.9" y="20.7">8</text>
<text x="92.7" y="20.7">9</text>
<text x="97.8" y="20.7">10</text>
<text x="103.7" y="20.7">11</text>
<text x="109.4" y="20.7">12</text>
<text x="115.3" y="20.7">13</text>
<text x="121.1" y="20.7">14</text>
<text x="126.9" y="20.7">15</text>
<text x="132.8" y="20.7">16</text>
<text x="138.6" y="20.7">17</text>
<text x="144.4" y="20.7">18</text>
<text x="150.3" y="20.7">19</text>
<text x="156.1" y="20.7">20</text>
<text x="161.9" y="20.7">21</text>
<text x="167.7" y="20.7">22</text>
<text x="173.6" y="20.7">23</text>
<text x="179.4" y="20.7">24</text>
<text x="185.2" y="20.7">25</text>
<text x="191.1" y="20.7">26</text>
<text x="196.9" y="20.7">27</text>
<text x="202.7" y="20.7">28</text>
<text x="208.6" y="20.7">29</text>
<text x="214.4" y="20.7">30</text>
<text x="220.2" y="20.7">31</text>
<text x="226.1" y="20.7">32</text>
<text x="231.9" y="20.7">33</text>
<text x="237.7" y="20.7">34</text>
<text x="243.5" y="20.7">35</text>
<text x="249.4" y="20.7">36</text>
<text x="46" y="115.4">1</text>
<text x="51.9" y="115.4">2</text>
<text x="57.7" y="115.4">3</text>
<text x="63.5" y="115.4">4</text>
<text x="69.4" y="115.4">5</text>
<text x="75.2" y="115.4">6</text>
<text x="81" y="115.4">7</text>
<text x="86.9" y="115.4">8</text>
<text x="92.7" y="115.4">9</text>
<text x="97.8" y="115.4">10</text>
<text x="103.7" y="115.4">11</text>
<text x="109.4" y="115.4">12</text>
<text x="115.3" y="115.4">13</text>
<text x="121.1" y="115.4">14</text>
<text x="126.9" y="115.4">15</text>
<text x="132.8" y="115.4">16</text>
<text x="138.6" y="115.4">17</text>
<text x="144.4" y="115.4">18</text>
<text x="150.3" y="115.4">19</text>
<text x="156.1" y="115.4">20</text>
<text x="161.9" y="115.4">21</text>
<text x="167.7" y="115.4">22</text>
<text x="173.6" y="115.4">23</text>
<text x="179.4" y="115.4">24</text>
<text x="185.2" y="115.4">25</text>
<text x="191.1" y="115.4">26</text>
<text x="196.9" y="115.4">27</text>
<text x="202.7" y="115.4">28</text>
<text x="208.6" y="115.4">29</text>
<text x="214.4" y="115.4">30</text>
<text x="220.2" y="115.4">31</text>
<text x="226.1" y="115.4">32</text>
<text x="231.9" y="115.4">33</text>
<text x="237.7" y="115.4">34</text>
<text x="243.5" y="115.4">35</text>
<text x="249.4" y="115.4">36</text>
</g>
<g font-size="2.4" fill="#ddd">
<text x="65.9" y="69.7">74LS04</text>
<text x="106.7" y="69.7">74LS08</text>
<text x="147.6" y="69.7">74LS08</text>
<text x="188.4" y="69.7">74LS32</text>
<text x="229.2" y="69.7">74LS32</text>
</g>
<g font-size="2.1">
<text x="57.2" y="48.2">S6</text>
<text x="68.8" y="48.2">S5</text>
<text x="80.5" y="48.2">S4</text>
<text x="243.8" y="54.1">S8</text>
<text x="232.1" y="81.3">S7</text>
<text x="51.4" y="87.1">S1</text>
<text x="63" y="87.1">S2</text>
<text x="74.7" y="87.1">S3</text>
</g>
<g font-size="1.9" fill="#ffd400">
<text x="51.5" y="62.7">14</text>
<text x="57.4" y="62.7">13</text>
<text x="63.2" y="62.7">12</text>
<text x="69.1" y="62.7">11</text>
<text x="74.9" y="62.7">10</text>
<text x="81.2" y="62.7">9</text>
<text x="87.1" y="62.7">8</text>
<text x="92.4" y="62.7">14</text>
<text x="98.2" y="62.7">13</text>
<text x="104" y="62.7">12</text>
<text x="109.9" y="62.7">11</text>
<text x="115.7" y="62.7">10</text>
<text x="122.1" y="62.7">9</text>
<text x="127.9" y="62.7">8</text>
<text x="133.2" y="62.7">14</text>
<text x="139" y="62.7">13</text>
<text x="144.8" y="62.7">12</text>
<text x="150.7" y="62.7">11</text>
<text x="156.5" y="62.7">10</text>
<text x="162.9" y="62.7">9</text>
<text x="168.7" y="62.7">8</text>
<text x="174" y="62.7">14</text>
<text x="179.8" y="62.7">13</text>
<text x="185.6" y="62.7">12</text>
<text x="191.5" y="62.7">11</text>
<text x="197.3" y="62.7">10</text>
<text x="203.7" y="62.7">9</text>
<text x="209.5" y="62.7">8</text>
<text x="214.8" y="62.7">14</text>
<text x="220.6" y="62.7">13</text>
<text x="226.5" y="62.7">12</text>
<text x="232.4" y="62.7">11</text>
<text x="238.1" y="62.7">10</text>
<text x="244.5" y="62.7">9</text>
<text x="250.3" y="62.7">8</text>
<text x="255.6" y="62.7">16</text>
<text x="261.4" y="62.7">1</text>
<text x="52.1" y="72.2">1</text>
<text x="57.9" y="72.2">2</text>
<text x="63.7" y="72.2">3</text>
<text x="69.6" y="72.2">4</text>
<text x="75.4" y="72.2">5</text>
<text x="81.2" y="72.2">6</text>
<text x="87.1" y="72.2">7</text>
<text x="92.9" y="72.2">1</text>
<text x="98.7" y="72.2">2</text>
<text x="104.6" y="72.2">3</text>
<text x="110.4" y="72.2">4</text>
<text x="116.2" y="72.2">5</text>
<text x="122.1" y="72.2">6</text>
<text x="127.9" y="72.2">7</text>
<text x="133.7" y="72.2">1</text>
<text x="139.5" y="72.2">2</text>
<text x="145.4" y="72.2">3</text>
<text x="151.2" y="72.2">4</text>
<text x="157" y="72.2">5</text>
<text x="162.9" y="72.2">6</text>
<text x="168.7" y="72.2">7</text>
<text x="174.5" y="72.2">1</text>
<text x="180.4" y="72.2">2</text>
<text x="186.2" y="72.2">3</text>
<text x="192" y="72.2">4</text>
<text x="197.8" y="72.2">5</text>
<text x="203.7" y="72.2">6</text>
<text x="209.5" y="72.2">7</text>
<text x="215.3" y="72.2">1</text>
<text x="221.2" y="72.2">2</text>
<text x="227" y="72.2">3</text>
<text x="232.8" y="72.2">4</text>
<text x="238.7" y="72.2">5</text>
<text x="244.5" y="72.2">6</text>
<text x="250.3" y="72.2">7</text>
<text x="256.2" y="72.2">1</text>
<text x="262" y="72.2">2</text>
</g>
</svg>
